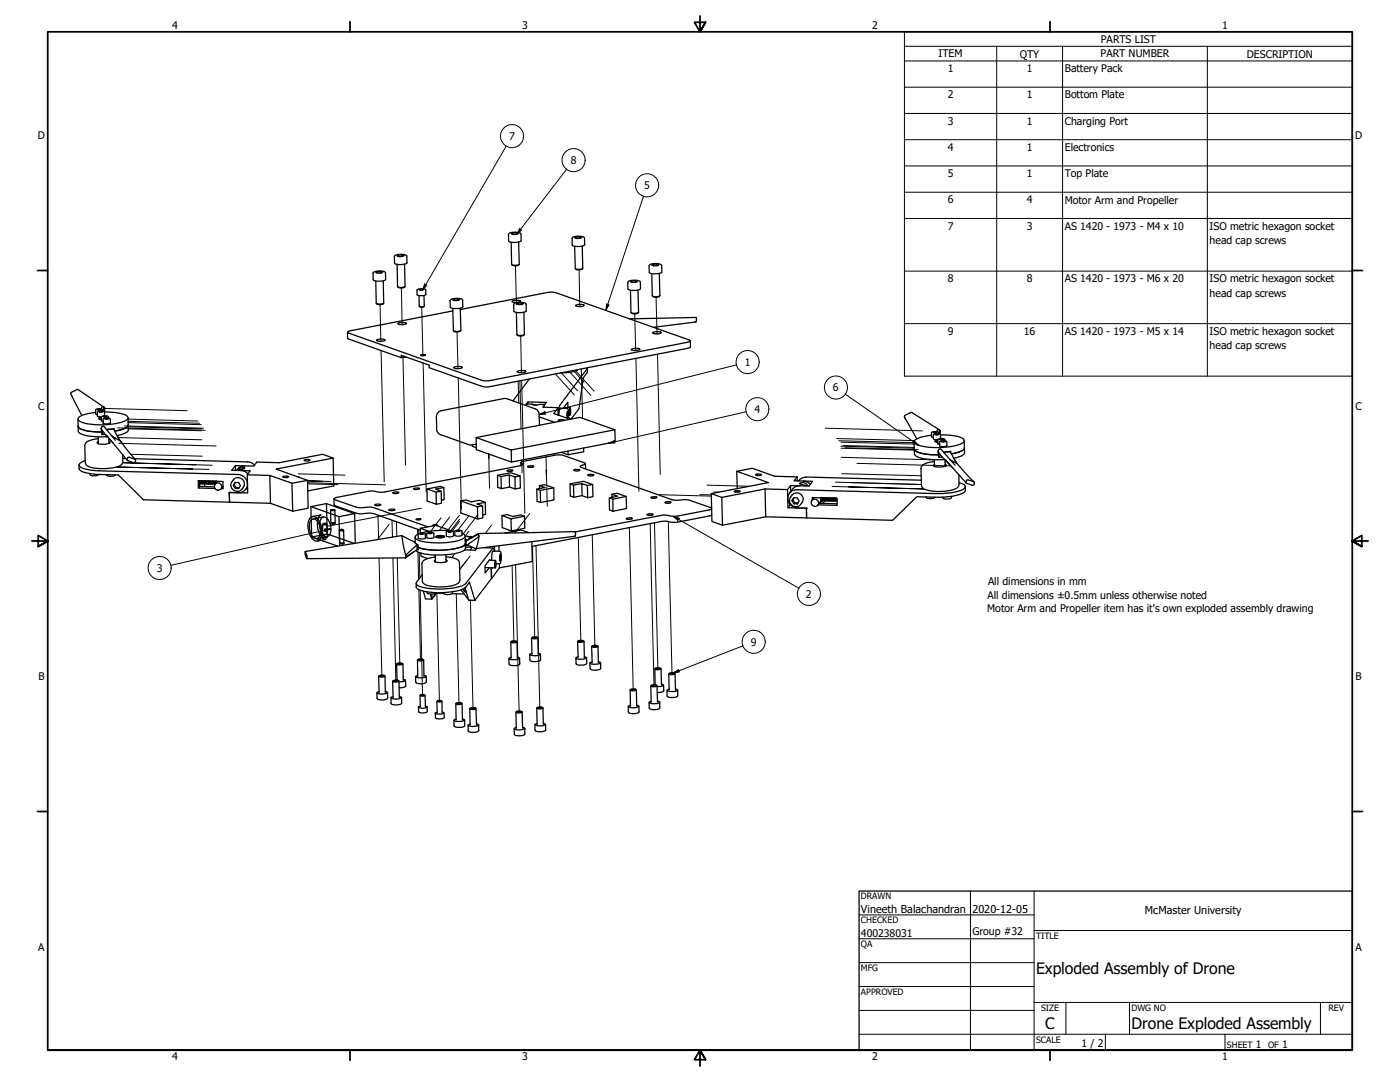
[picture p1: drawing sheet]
<svg xmlns="http://www.w3.org/2000/svg" width="559mm" height="432mm" viewBox="0 0 559 432" stroke-linecap="round" stroke-linejoin="round" font-family="sans-serif">
<!-- layer: Tweak Trail (ANSI) -->
<g fill="none" stroke="#000" stroke-width=".4">
<path d="M160.2 114.9l.3 14.7M205.7 106.1l.4 14.6M231.1 107.7l.4 14.7M261.9 118.6l.4 14.7M151.7 121.6l.3 14.6M152.1 139.9l1.3 52.4M168.3 122.6l.5 19.4M182.4 132.5l.4 14.6M207.8 134.1l.4 14.6M253.4 125.3l.3 14.6M160.8 142.6l1.1 43.1M168.8 144.9l1.3 51.4"/>
<path d="M182.9 150.8l1.2 52.5M206.8 152.1l.3 8.7M207.5 152l.5 19.1M208.2 151.8l1.3 53.1M221.7 149.2l7.5 8.4M224.1 148.8l6.4 7.2M227.5 148.6l8.3 9.2M228.9 147.8l4.1 4.7M229.8 148l7.3 8.1M232 147.3l.5 19.6M253.8 143l1.2 53M262.4 141.4l1.1 48"/>
<path d="M41.8 163l32.9 .9M46.9 170.8l35 .9M47.2 174.6l33.3 .9M47.4 176.9l38.8 1.1M49.6 170l31.6 .9M51 171.1l29.5 .8M51 168.7l29.4 .8M51 170.3l29.5 .8M51.1 168.1l28.5 .8M51.1 167.3l27.8 .7M226.3 165.7l1.4 1.6M226.8 166.9l.2 .2"/>
<path d="M329.4 170.9l38.8 1.1M334 175l31 .8M334.8 175.9l30.1 .8M335.7 176.5l29.2 .7M335.7 178.1l29.2 .8M335.7 178.9l29.2 .7M336.5 177.8l28.6 .8M337.3 178.7l29.2 .8M52.1 181.3l28.6 .8M76.9 187.2l-30.3-.8 36.8 .9M78.2 185.5l-29.2-.8 35.7 1M80.1 192h.3"/>
<path d="M80.8 192h.4M81.5 192h.5M82.4 192h.3M83.1 192h.4M83.9 192l.4 .1M84.6 192.1h.5M85.5 192.1h.4M86.2 192.1l.3 .1M118.8 190.2l.6 .1M119.1 189.1l18.6 .5M122.8 193.1l12.1 .3M122.8 192.7l31.1 .8"/>
<path d="M128.7 192.1l-6-.2 9.4 .3M158 196.9v.1M166.2 195.3v.1M195.1 181.2l.3 13.7M203.5 188.1v.1M208.3 183.6l.1 5.1M211.8 186.4v.1M217.9 181.7l.5 20.4M220.9 181.2l.1 .1M230.3 187.9v.1M235.8 189.9h.1M261 198.8v.1"/>
<path d="M263.2 197.4l20.7 .6M279.3 197.4l4.6 .1M282.2 193.6l16.9 .5M284.9 196.3l2.1 .1M329.1 198.8h.1M329.6 198.8h.4M330.4 198.8h.4M331.2 198.8h.3M331.9 198.8h.5M332.1 194.1l36.7 1-30.1-.8M332.7 198.8h.4M333.4 192.4l34.4 1"/>
<path d="M333.5 198.9h.4M335.8 182.5l37.1 1M336 189l31.7 .9M342 184.9l37.5 1M150.8 201.7v.1M150.9 205.6l.2 9.7M155.3 209.3l-4.6 6M156.4 203.7v.1M156.5 207.6l.2 6.8M158.2 208.2l.2 5.9M166.6 211.2l.1 2.1M167.1 211.4v1.5"/>
<path d="M168.1 202.8l-37.2 7.2M176 206.6l-4 5.4M179.5 206.4l-4.1 5.3M183.3 205.7l-4.6 6M183.4 207.3l-3.5 4.5M183.4 208.1l-2.9 3.8M187.1 212l-1.3 1.8M187.3 205.7l-4.5 5.9M190.6 205.5l-5.7 7.5M196.2 209.6l-2.5 3.3M201.9 212.4l-.3 .3M211.4 205l-5.9 7.7"/>
<path d="M212.5 218.1l.9 36.3M213.9 217.7l1.6 64.7M230.8 214.5l1 41.3M236.3 213.4l1.1 44.3M251.1 207.2v.1M251.2 210.6l1.5 64.5M259.5 205.6v.1M259.5 208.9l1.5 64.7M261.2 208.6l1.4 58.1M266.6 200.8v.1M266.8 208.2l1.4 60.5M151.3 222.8l1.1 46.9"/>
<path d="M156.8 222.7l1.2 49M158.6 222.7l1 42.1M166.8 220.3l.3 10.9M167.2 235.3l.6 27.9M167.3 220.5l.3 10.1M167.7 235.5l1 41.9M174.4 236.7l1 43M181 221.7l-.6 .8M181.5 220.9l-1.2 1.6M182.1 237l1.1 43.6M187.6 221.9l-4.1 5.4M187.8 239.5l1 43.1"/>
<path d="M204.4 225.7l.7 30.3M205.8 225.4l1.4 58.6"/>
</g>
<!-- layer: Visible (ANSI) -->
<g fill="none" stroke="#000" stroke-width=".51">
<path d="M203.3 93.1l2.1-.5a2.4 2.4 0 0 1 2.6 .9v2.6a5.3 5.3 0 0 1-5 .1l-.1-2.6zM204 93.3l2.1-.4 .8 .3-.7 .3-1.3 .1zM204.7 93v.5M206.1 92.9v.6M207 96.6l.3 8.9a3.4 3.4 0 0 1-3.1 0l-.2-8.9M228.6 94.7l2.7-.5a1.91 1.91 0 0 1 2 .9l.1 2.6a5.2 5.2 0 0 1-5 .1l-.1-2.8zM229.4 94.9l2.1-.4 .7 .3-.6 .3-1.4 .1zM230 94.6v.5M231.5 94.5v.6M232.4 98.2l.2 8.9a2.79 2.79 0 0 1-3 0l-.2-8.8M149.2 108.6l2.6-.5a1.78 1.78 0 0 1 2.1 .8v2.7a5.4 5.4 0 0 1-4.9 0l-.1-2.7zM150.4 108.5l1.4-.2 1 .3-.5 .4h-1.4l-.9-.2z"/>
<path d="M150.4 108.5v.4M151.8 108.3v.7M153 112.1l.2 8.8a2.96 2.96 0 0 1-3 .1l-.2-8.9M157.5 102.1l1.1-.5 1.7-.1a1.91 1.91 0 0 1 2.1 .8v2.6a5.2 5.2 0 0 1-4.9 .1zM158.4 102.1l.7-.3 2.3 .2-.7 .4h-1.4zM159.1 101.8v.6M160.5 101.7v.7M161.5 105.4l.2 8.9a3.2 3.2 0 0 1-3 .1l-.2-8.9M161.6 114.4a2.33 2.33 0 0 1-2.9 .1M166.6 115.5l1.5-.3 1.6 .2 .3 2.1a3.9 3.9 0 0 1-3.5 .1zM167.3 117.9v4.3l.7 .2 1.4-.2-.2-4.3M167.3 115.6h1.7l-1.2 .2z"/>
<path d="M167.7 115.4v.4M168.6 115.4v.4M179.8 119.7l.7-.4 2.1-.2a1.82 1.82 0 0 1 2.1 .7v2.6a5.3 5.3 0 0 1-5 .2zM180.7 119.7l.7-.4h1.4l.8 .3-2.1 .4zM181.4 119.3v.6M182.8 119.3v.6M207.2 105.5a2.28 2.28 0 0 1-2.9 .2M232.5 107.2a2.33 2.33 0 0 1-2.8 .1M250.9 112.3l2.1-.5a2.4 2.4 0 0 1 2.6 .8l.1 2.7a5.3 5.3 0 0 1-5.1 .1v-2.7zM251.7 112.5l.6-.4 1.4-.1 .8 .3-.6 .3zM251.7 115.8l.1 8.9M252.3 112.1v.5"/>
<path d="M253.7 112v.7M254.6 115.8l.3 8.9a3.4 3.4 0 0 1-3.1 0M259.2 105.8a4.3 4.3 0 0 1 4.9 .2l.1 2.6a5.3 5.3 0 0 1-5.1 .1zM260.2 105.8l2-.4 .8 .3-.6 .3-1.4 .1zM260.8 105.5v.5M262.2 105.4l.1 .6M263.1 109.1l.3 8.9a3.4 3.4 0 0 1-3.1 0l-.1-8.8M263.3 118.1a2.41 2.41 0 0 1-2.9 .1M138.7 132.6v2.4l.5 .3 20.9 7.4M150.3 135.7a3.8 3.8 0 0 1 3.4 .1 3.6 3.6 0 0 1-3.4 0zM153.1 121a2.33 2.33 0 0 1-2.9 .1M158.8 129.1a4 4 0 0 1 3.4 0 3.1 3.1 0 0 1-3.4 0z"/>
<path d="M169.3 122.2a1.48 1.48 0 0 1-1.9 .1M183.7 123l.3 8.8a3 3 0 0 1-3 .2l-.3-8.9M183.8 123.5l34.7-6.8h3.1l53.5 19 .4 .4-1.1 .5-80.5 15.4-1.6-.2-53.6-19.2 1.1-.6 41-7.9M183.9 132a2.41 2.41 0 0 1-2.9 0M204.4 120.2a3.8 3.8 0 0 1 3.4 .1 3.9 3.9 0 0 1-3.5 .1zM205.1 121.3l.8-.5 2.1-.2a1.91 1.91 0 0 1 2 .9l.1 2.6a5.2 5.2 0 0 1-5 .1zM206.1 121.3l2.1-.4 .8 .3-.7 .3zM206.1 124.7l.2 8.8a3.3 3.3 0 0 0 3 0M206.7 121v.5M208.2 120.9v.6M209.1 124.6l.2 8.9M209.2 133.5a2.12 2.12 0 0 1-2.8 .1"/>
<path d="M229.7 121.9a3.8 3.8 0 0 1 3.5 0 3.2 3.2 0 0 1-3.5 0zM251.3 127.3l26.5-.6a1.45 1.45 0 0 1-.3 1.8l-16.6 2.1M252 139.4a3.8 3.8 0 0 1 3.5 0 4 4 0 0 1-3.5 .2zM254.8 124.7a2.41 2.41 0 0 1-2.9 .1M260.5 132.8a3.8 3.8 0 0 1 3.5 0 3.2 3.2 0 0 1-3.5 0zM275.5 136v2.6l-1 .4-79.9 15.4-2.3-.2-21-7.5v-1l-11.2-3.9v.9l1.8-.3M167.9 141.6l1.5-.1 .4 .3a1.44 1.44 0 0 1-1.9-.2zM181.1 146.6a3.8 3.8 0 0 1 3.4 .1 3.2 3.2 0 0 1-3.4-.1zM206.4 148.2a3.8 3.8 0 0 1 3.5 .1 3.9 3.9 0 0 1-3.5 .1zM211.3 151.3l-6.6 8.7M231 147.4a15.5 15.5 0 0 1-7.2 1.4M234.4 146.8l-10.9 14.9-.7 4v-3l-6.1-.2 .7-1"/>
<path d="M234.4 146.9v1.7l-1.6 2.2-1.7 12.2-3.1 4.3M31.1 167.2l.1 2.9M31.2 170.1v1.9a5.6 5.6 0 0 0 5.2 2.1l6.5 .1M31.2 170.1a3.6 3.6 0 0 0 3.2 1.8l6.2 .5M38.8 163.4l1.4-.1 .1 .2zM39.2 175.1a6.3 6.3 0 0 0-5.3 2.3l.1 7.1a3.7 3.7 0 0 0 3.8 2.3 18.5 18.5 0 0 0 10.6-1.3l.6-.8v-3.3M39.2 174.3v2.8M39.4 163.3v.3M39.5 164.3l.6-.2 .9 .2zM40.1 164.1v.4M40.2 163.3v.2M40.4 171.1l.4-.9 .5-.1 4.7 5.6"/>
<path d="M40.4 171.1l1.1 1.7 3.7 4.1M40.4 171.1l.6 2.3M40.4 171l.2 1.4M40.4 166.6l-1 .5 1 .3-1-.5 1-.3M40.6 172.4l.1 1h.3M40.7 173l.3 .4M40.9 164.1v.3M41 164v-.4a2.38 2.38 0 0 0-2.8 0v1.6l.7 .3M41.1 166.2l1.5 .1zM41.2 167.1a2.43 2.43 0 0 1 2.8 .2l.1 1.5a3.1 3.1 0 0 1-3 0zM41.3 162.4l-10.1-6.9-.5-.1-2.4 1.3v.5l4.3 8.6M41.4 164.1v-1.7l.4 .4-.1 1.6"/>
<path d="M41.4 162.4l-.6-.1-.5 .8M41.7 164.4a18.1 18.1 0 0 1 9.1 1.7l.3 .4a1.66 1.66 0 0 1-1.8 1.7 28.8 28.8 0 0 1-17.3 0 1.08 1.08 0 0 1-.8-1.4 10.9 10.9 0 0 1 7-2.2M41.7 164.4a2.38 2.38 0 0 0-2.8 .1v1.6l1.5 .3M41.7 164.4v1.5M41.7 166.1v.3M41.8 167.1h1.5l-.6 .2zM42 173.4h-1M42.3 174.3h.6M42.4 166.9v.4M42.5 166.1v.3M42.5 173.7l8.3 10M43.2 166.9v.3"/>
<path d="M43.3 166.8v-.4a2.38 2.38 0 0 0-2.9 0v1.6l.7 .3M43.4 176.2l.5 .3a5.2 5.2 0 0 1-5.1 .3l.4-.5M43.4 174.9l.1 2.1M43.4 175h.1M44.4 173.7l3.5 2.2M45.3 171.2l-2.8 .2 3-.3v.5M45.3 171.2l2.5 4.6M45.3 171.1v.1M46.8 173.9l1.1 2M47.9 175.9l6.1 7.5M48.1 176.1l.7 .9M51.1 166.8l.1 2.8"/>
<path d="M51.2 169.6v2a5.4 5.4 0 0 1-4.5 2.2M51.2 169.6l-.4 .7-1.1 .7-3.9 1M174.2 166.4l.1 4.8M174.2 171.2l.3 1 1 1.1 11.6 4.2M187.2 177.5l1.3 .1M188.5 177.5v.6l1.6 .6M190.1 177.2l-1.6 .3M204 179.6l41.4-8.1 .2 4.8-41.4 8.1zM204 179.6l-13.9-5v4.9l14.1 4.9M210 161.4l-.3 .3M210.7 161.2v-.8l-.7 1M210.7 160.4l7.4 .2-.7 .9"/>
<path d="M212.3 161.3l-2.3 .1M213.5 163.1l1.2 .9 .5 1.4M213.6 163.1l-12.2-4.1-25.2 4.9-1.5 .9-.5 1.6M215.2 165.4l.1 4.3M215.2 166.4l6.2 2.1M217.4 161.5l-.4 1.1M217.4 161.4h-2.1a3.4 3.4 0 0 1-3-.1l1.9 .4M222.8 162.7l-1.8 2.3 6.6 2.3M223.1 165.7l.4-2.8h2.8a3.8 3.8 0 0 1 .6 3.6l-.1 .6M225 162.6l2.6 .1M225.2 167.8v-.2a2.48 2.48 0 0 0-2.4 .2l.8 .3M226.3 165l.5 .1"/>
<path d="M226.3 166.4h.4M226.6 164l.1 2.4-.3 .4-.1-1zM226.7 162.7l-.1-2.2-1.7 2.4M226.9 165.7h.6M227.5 162.8l.2 .3a2.04 2.04 0 0 1-.4 2.4zM232.9 178.8l.1 1.5-6.2 1.2-.1-1.5M245.4 171.5l-13.9-4.9-41.4 8M361.2 166.9l-.2-.7 .3-.5 2.7-1 10.8 6.7M361.2 166.9h.1M361.3 166.9l4.7 8.2M364.9 176.3v2.9M364.9 179.2l.2 2.3a9.5 9.5 0 0 0 6.5 1.9l5.3-.1"/>
<path d="M364.9 179.2l.2 .4a14.5 14.5 0 0 0 9.5 1.9M372.4 172.5l.6-.2 1 .3zM373 172.3v.4M373.2 173.4h1.5l-.6 .2zM373.2 176.1h.1M373.8 172.4v.3M373.8 173.2v.3M374.3 175.7l-1.1 .4 1.1 .4M374.5 173.2l.1 .3M374.6 173.1v-.4a2.38 2.38 0 0 0-2.8 0v1.6l.8 .3M374.9 173.2v-1.7l.4 .6-.1 1.2M374.9 171.5l-.6-.1-.5 .9"/>
<path d="M375 175.3l.5-.2 1 .3zM375.1 176.2l.1-.1a2.35 2.35 0 0 1 2.7 .2l.1 1.6a3 3 0 0 1-2.9 0zM375.4 173.5a17.3 17.3 0 0 1 9.2 1.7l.2 .4a1.16 1.16 0 0 1-.9 1.4 28.6 28.6 0 0 1-18.1 .4 1.06 1.06 0 0 1-.9-1 1.06 1.06 0 0 1 .8-1.1l2.5-1 3.6-.6M375.4 173.5a2.38 2.38 0 0 0-2.8 .1v1.5l1.7 .4M375.4 173.5v1.5M375.5 175.1v.4M375.7 176.1l1.6 .1-.6 .2zM376.3 175.2v.3M376.3 176v.4M377.1 176v.3M377.2 175.9l-.1-.4a2.38 2.38 0 0 0-2.8 0v1.6l.8 .3M384.9 175.8v3"/>
<path d="M384.9 178.8l.1 1.9-.4 .7-1.1 .7-2.8 .8M384.9 178.8l-.3 .6-1.1 .7-3.8 1M31.6 185.5l.1 1.9a10.4 10.4 0 0 0 6.7 1.9l8.8 .2 10.1 10 34.3 .9-.1-3.9M34 183.8l-1.5 .7a1.07 1.07 0 0 0-.9 .9 1.07 1.07 0 0 0 .7 1.2l3.5 1 3.8 .3 55.5 1.5a3.7 3.7 0 0 1 3.7 3.5 3.7 3.7 0 0 1-3.6 3.8l-3.7-.2M35.9 189a1.42 1.42 0 0 0 2.1 .9l1.2-.3 .2-.3M42.5 189.4a2.7 2.7 0 0 0 3.3 .4l.2-.3M49 182.9l1.2 .1M50.9 182.8l.4-.4 2.5 .9a.82 .82 0 0 1 .2 .8 .82 .82 0 0 1-.7 .6l-2.5-1zM53.8 183.1l45 1.2a3.6 3.6 0 0 1 2.8 1.3M79.2 194.8l6.7 .1M79.6 191.9l.1 2.2 5.9 .2M79.6 192.2l.3 .9 .4 .1 .3-.4"/>
<path d="M79.7 194.1l-.5 .7-.1-3 9.9 .4v2.8h-.7M79.8 192.8l-.1 .2M79.9 191.9l.3 1 .3-.7M80 191.9l-.1 .2M80.4 191.9l.3 1.1 .3 .2 .3-.4M80.8 192.2l-.1-.3 .3 1 .2-.7M81.2 191.9l.4 1.3 .5-.4M81.5 191.9l.2 1 .3-.7M81.5 191.9v.3M81.6 191.9v.8M81.7 193.2v1M82 192l.2 1.1 .4 .1 .3-.4"/>
<path d="M82.3 192.2l.2 .8M82.7 192l.3 1.1 .3 .2 .4-.4M82.7 192.2l-.2 .7M83.1 192l.2 1 .3-.8M83.1 192v.2M83.5 192l.4 1.3 .6-.4M83.8 192l.3 1 .2-.8M83.9 192v.2M84.3 192l.3 1.2 .4 .1 .2-.4M84.6 192l.3 1M84.7 192l-.1 .2M85.1 192l.2 1.2 .4 .2 .3-.4-.1-1"/>
<path d="M85.1 192.3l-.3 .7M85.4 192l.3 1 .2-.7M85.5 192l-.1 .3M86.2 192.3v-.3l.1 .7M86.5 192v.4M86.7 192.1l-.8 1.2M88.8 194.4h.2M89 194.1l-.7 1M93.1 191.5a2.59 2.59 0 0 1 4 .1 2.59 2.59 0 0 1-.8 3.9 2.55 2.55 0 0 1-3.6-.4 2.55 2.55 0 0 1 .4-3.6zM93.4 193.4l.8 1.2M93.4 193.4l-.2 .3M93.8 192.5l1.4 .1 .7 1.2-.7 1.2-1.3-.1-.7-1.2z"/>
<path d="M93.9 192.5l-.5 .9M94 185.8l-1.5 1.9 3.7 .1M94.2 194.6h1.3M94.2 194.6l-.3 .3M94.8 187.4a2.1 2.1 0 0 1 2.9-.5l-3 .7zM96.2 187.8l3.7 .1-1.2 1.6M96.2 187.8a4 4 0 0 1 2.8 1.3M97.7 185.9l3.6 .1 1.2-1.6 9 .3 17.3-3.4 4.2 1.5-22.8 4.4 12.5 4.5-6.2 1.1-8.8-3.1 .2 11.2-16.3-.5-.1-3.9M97.7 185.9l-2 .5-1.3 1.4M97.7 185.9l-3.7-.1v2M98.2 195.1h.7M98.8 194.3l-.7 1"/>
<path d="M107.7 189.7l-9-.2 .2 7.2-7.4-.2M112.8 190.2a2.55 2.55 0 0 1 2.5 .1 2.19 2.19 0 0 1-2.5-.1zM116.5 192.8l.3 11.2-8.9-3.1M121.3 183.6a2.15 2.15 0 0 1 2.5 .1l-1.9 .3zM122.7 191.7l.3 11.1-6.2 1.2M133 182.8l.2 11.1-10.3 2M133.3 199.1v2.4l.5 .4 9.4 3.1 3.7-.2 2.3 .2 18.6 6.6M156.7 196.6a2.71 2.71 0 0 1 2.5 .1 2.29 2.29 0 0 1-2.5-.1zM165 195a2.55 2.55 0 0 1 2.4 .1 2.15 2.15 0 0 1-2.4-.1zM170.4 195.1l5.4-1 1.4 .5 .1 4.8-1.1 .2M176.1 196l-2 .4 .1 4.8-3.7-1.2-.1-4.9 3.7 1.3M177.2 194.6l-3.3 .6 2.2 .8 .1 4.9-2 .3"/>
<path d="M183.8 199.9l2.1-.4 2.3 .8 3.3-.7 2.2 .9 .1 4.8-1.1 .2M198.6 189.7l5.4-1 3.6 1.2M202.3 187.8a2.55 2.55 0 0 1 2.4 0 2.15 2.15 0 0 1-2.4 0zM203.3 189.5l-3.3 .7 .1 4.8-1.4-.5-.1-4.8 1.4 .5M203.4 194.4l2.2 .7M205.5 190.3l2.1-.4 .1 4.9-2.1 .3zM205.5 190.3l-2.2-.8 .1 4.9-3.3 .6M207.9 184.6v1.2M210.6 186.2a2.29 2.29 0 0 1 2.4 0 2.71 2.71 0 0 1-2.4 0zM214.2 195.2l1.4 .5M215.3 193.8l2.1-.4 3.6 1.3 .1 4.8-5.3 1M221 194.7l-5.4 1 .2 4.8-1.4-.4-.2-4.9 3.4-.6-2.3-.8v1.2"/>
<path d="M224.1 180.5l2.7 1M227.5 193.1l5.4-1 3.6 1.3M229 187.6a2.71 2.71 0 0 1 2.5 0 2.29 2.29 0 0 1-2.5 0zM232.2 193l-3.3 .6 .1 4.8-1.4-.5-.1-4.8 1.4 .5M232.3 197.8l2.3 .8M233.7 185.1v2.1M234.4 193.7l2.1-.3 .2 4.8-2.1 .4zM234.4 193.7l-2.2-.7 .1 4.8-3.3 .6M234.6 189.5a2.45 2.45 0 0 1 2.4 .2 2.45 2.45 0 0 1-2.4-.2zM244.2 197.2l2.1-.4 3.6 1.3 .2 4.8-5.4 1.1M244.3 198.4l-.1-1.2 2.3 .9-3.3 .6 .1 4.8 1.4 .5-.1-4.8-1.4-.5M249.9 198.1l-5.3 1.1"/>
<path d="M259.8 198.5a2.55 2.55 0 0 1 2.4 .1 2.15 2.15 0 0 1-2.4-.1zM283.9 197l.3 11.1 4.2 1.5M288.1 198.5l.3 11.1 17.2-3.4M293.1 196.1a2.55 2.55 0 0 1 2.4 .1l-1.9 .2zM294.1 188.1l.2 6.9M301.6 189.5a2.15 2.15 0 0 1 2.4 0l-1.4 .3zM305.4 195.1l.2 11.1 16.3 .5M305.4 195.1l8.9 .3M314.3 195.4l.2 7.2M315.5 193.8l.1 2.4M316.1 197.6a2.59 2.59 0 0 1 3.9 .1 2.59 2.59 0 0 1-.7 3.9 2.55 2.55 0 0 1-3.6-.4 2.55 2.55 0 0 1 .4-3.6zM316.4 199.5l.7 1.2"/>
<path d="M316.4 199.5l-.3 .3M316.8 198.6l1.4 .1 .8 1.2-.7 1.2-1.4-.1-.8-1.2zM316.9 198.6l-.5 .9M318.1 190.3l-1.2 1.6 3.7 .1M318.1 190.3l-8.9-.2-8.9-3.2-6.2 1.2 12.6 4.5-22.8 4.4 4.2 1.5 17.3-3.4M318.1 190.3l.1 1.6M319.2 192.9a1.79 1.79 0 0 1 2.9 .9l-2.4-.5zM319.2 193.9l-3.7-.1-1.2 1.6M319.2 193.9l-1.3 .2a5.1 5.1 0 0 0-2.8 2.7M320.6 192a4 4 0 0 1 2.8 1.3M320.6 192l3.7 .1-1.4 1.9-3.7-.1M324.2 199.5v-.9l9.9 .2v2.9l-7.6-.2"/>
<path d="M324.7 198.6v.3M324.9 198.6l-.9 1.2M327.4 198.6l.3 .9M327.7 199.5l-1.2 2M327.7 199.5v1.4M327.7 198.6v.9M327.9 198.6l.1 1.2 .2 .2M328 198.6l-.1 .5M328.2 198.6l-.1 .7M328.4 199.1v-.5l.5 1.4 .5-.4M328.5 198.9l-.3 .7-.2-.6M328.6 199.6l-.2 .3-.4-.1"/>
<path d="M328.7 198.7l.3 .9 .2-.7M328.8 198.7v.2M329 198.7l.6 1.3 .5-.4M329.4 199.6l-1 1.3M329.5 198.7l.3 .9 .2-.7M329.6 198.7v.2M330 198.7l.3 1.1 .3 .2 .4-.4M330 198.8l-.4 .5M330.3 198.7l.3 1M330.4 198.7l-.1 .2M330.8 198.9l-.3 .8M330.8 198.7l.2 1.2 .5 .1 .2-.4"/>
<path d="M331.1 198.8l.2 .9 .3-.8M331.2 198.8l-.1 .1M331.5 198.8l.5 1.2 .5-.4M331.9 199v-.2l.2 1M332.4 199l-.3 .7M332.4 198.8l.3 1.3 .5-.4M332.7 198.8l.2 1 .2-.8M332.7 198.8v.2M333.1 198.8l.3 1.2 .4 .1 .3-.4M333.4 199l.3 .8 .2-.8M333.9 198.8l.2 1M367.7 191.6l-45.9-1.2-1.9 .5-1.1 1"/>
<path d="M369.7 198.3a2.3 2.3 0 0 0 2.9 .6l.6-.5M372.9 184.2a6.1 6.1 0 0 0-5.2 2.2l.1 7.3a3.7 3.7 0 0 0 3.7 2.2 17.5 17.5 0 0 0 10.7-1.3l.6-1.3-.1-3.9M372.9 183.5l.1 2.7M374.4 180.1l.3 1.3M374.5 180.2l.3-.9h.8l5.6 6.3M374.5 180.2l2.2 2.9 3.8 3.8M374.5 180.2l.5 2.4M374.6 180.9v.6M374.6 181.5v1h.3M374.6 182.2l.4 .4M376.1 182.4l-1.1 .2M376.2 183.4h.8"/>
<path d="M377.2 185.3l.5 .3a5.1 5.1 0 0 1-5.1 .3v-.4l.4-.1M377.2 183.6l.1 2.5M377.2 184.1h.5M377.3 183.3l8.3 9.4M379.2 183.4l2.8 1.5 6.8 7.5M379.2 180.2l.1 .1M379.3 180.3l-2.7 .2 2.9-.4v.5M379.3 180.3l2.5 4.5M379.8 198.1a1.42 1.42 0 0 1-2 1 1.04 1.04 0 0 1-1.5-.7M380.8 183l1.2 2M382.8 192.6l1.5 .5a1.08 1.08 0 0 1 1 .9 1.08 1.08 0 0 1-.7 1.2 23.6 23.6 0 0 1-11.2 1.8l-55.4-1.5a3.6 3.6 0 0 0-3.5 3.7 3.6 3.6 0 0 0 3.7 3.5l3.7 .1M385.3 194.2v1.4a3.4 3.4 0 0 1-3.1 1.9l-6 .9-10.3-.2-9.6 9.4-34.4-.9"/>
<path d="M385.9 191.6l2.7 .7 .3 .4-.2 .7-.6 .3-2.3-.9-.3-.3zM123.6 206.9a2.04 2.04 0 0 1 3.6 .7 7.1 7.1 0 0 1 .2 8 2.42 2.42 0 0 1-3.6-1.9 7.3 7.3 0 0 1-.2-6.8zM124.1 202.2l.3 12.1 10.3 3.6M124.1 202.2l11.2 4 .3 11.6M124.1 202.2l6.2-1.2 11.2 4-6.2 1.2M124.2 207.6a1.62 1.62 0 0 1 2.7 .7 6 6 0 0 1 .2 6.4 1.94 1.94 0 0 1-2.8-1.2 5.7 5.7 0 0 1-.1-5.9zM124.4 214.3l6.2-1.2 10.8 3.8M124.8 206.1l3.3-.6a4.8 4.8 0 0 0-1.3 5.3l.8 2.4a2.99 2.99 0 0 0 2.4 2.1l-3.3 .7M128.3 206.8a1.62 1.62 0 0 1 2.7 .7 5.7 5.7 0 0 1 .2 6.4 1.84 1.84 0 0 1-2.7-1.2 6.1 6.1 0 0 1-.2-5.9zM128.8 209.2a1.19 1.19 0 0 1 1.6 .2l-1.1 .1zM128.8 209.3v5.2M128.8 214.5l.8-.3 1 .3z"/>
<path d="M128.8 209.2l.8-.5 .8 .5M129.1 206.3l-4.1 .8M130.3 201l.3 12.1M130.5 209.2l.1 5.2M130.6 214.1l-4.1 .8M132 203.6l.1 5.3M132.1 208.8a1.19 1.19 0 0 1 1.6 .1l-1 .1zM132.1 203.5l1.6 .1-1.5 .2zM133.7 203.6l.1 5.2M133.7 208.9l-.7 .4-.9-.4M135.4 211.6a1.18 1.18 0 0 1 1.7 .1zM135.4 211.6l.2 5.3"/>
<path d="M135.6 216.9a1.25 1.25 0 0 1 1.6 .1zM137.1 211.5l-.8-.4-.7 .5M137.2 211.6l.1 5.3M141.5 205l.3 11.8M149.5 201.5a2.29 2.29 0 0 1 2.5 0 2.71 2.71 0 0 1-2.5 0zM155.1 203.5a2.29 2.29 0 0 1 2.5 0 2.71 2.71 0 0 1-2.5 0zM160.3 213.7l1.7 8.6M160.3 213.7l5.2 2.6M160.3 213.7l-38.4 6.4M165.5 216.3l.9 1.1h.3M165.7 214.4l.1 2.2 1 .8v1M165.7 216.3h-.2"/>
<path d="M166.1 207.1l1.5-.1 .4 .3a1.31 1.31 0 0 1-1.9-.2zM166.5 219.3l-4.6 3.3-39.5 .3M166.5 219.3l-.1-1.9-4.5 4.2M166.5 219.3h.4M166.8 218.4v.9M166.9 213h.2a2.35 2.35 0 0 1 2.6 .2l.1 1.5a3 3 0 0 1-2.9 .1zM167.5 213.1l1.6-.1zM167.8 212.9v.3M167.8 210.8v1.9M168.6 212.9v.3M170.4 212.8l.1-.1a2.43 2.43 0 0 1 2.7 .2v1.5a3 3 0 0 1-2.8 .1zM170.9 212.9l1.6-.2z"/>
<path d="M171.2 212.7v.2M172 212.6v.3M173 209.8l-.2-.1a1.54 1.54 0 0 1 2-.1l-.4 .2M174 214.2a3.1 3.1 0 0 1 3.4 0l-.2 .2a4.1 4.1 0 0 1-3.2-.2zM174 214.2h.1M174.1 214.1a3.7 3.7 0 0 1 3.3 0 3.3 3.3 0 0 1-3.3 0zM175.3 214.1h.5v.2M175.8 214.1h.4l-1.1 .1h.2M177.4 214.1v.1M178.2 212.2a2.57 2.57 0 0 1 2.8 .1v1.6a3.1 3.1 0 0 1-2.9 0zM178.8 212.2l1.5-.1zM179 212v.3"/>
<path d="M179.8 212v.3M180.2 211.8l-6.2-2.1-6.2 1.1 3.3 1.2M181.5 212a35.6 35.6 0 0 0-13.5 .7M181.7 211.8a2.5 2.5 0 0 1 2.7 .2v1.6a2.95 2.95 0 0 1-2.9 0zM182.2 212l1.5-.2zM182.4 211.8v.2M183.2 211.7v.4M184.4 212.8l1 .6a.8 .8 0 0 1-.2 1.4 27.8 27.8 0 0 1-16.9 1.2l-1.5-.5a1.02 1.02 0 0 1-1.1-.8 1.02 1.02 0 0 1 .6-1.2l.6-.3M185.7 213.9v2M185.7 213.8l2.3 .8M185.7 216.9l-.1 .4a16.6 16.6 0 0 1-9.7 2.3 22.9 22.9 0 0 1-9.1-1.2M185.7 215.9v2"/>
<path d="M185.7 215.6l.3 .3h-.3M185.8 218.4h2.2l.2 .5-.6 .6M186 217.8l-.3 .1a1.74 1.74 0 0 1-1.4 2.3 31 31 0 0 1-17.4 .1l-.9-.6M186 215.9l5-2.7 .1 .9-5.1 3.7zM186.5 217.5l3.3 1.4M186.6 214.1l1.8 .3M190.3 218.9l-.5 .7-4.3-.1M190.9 212.9l.1 .3M190.9 212.9l-4.1 2.4h-1.1M190.9 212.9l38.7-.7a1.44 1.44 0 0 1-.4 1.9l-39.4 4.8M191.1 214.1v.1a10 10 0 0 1-1.3 4.7M192.6 201.9l-2 .3 .1 4.9-6.7-2.4-.2-4.8 6.8 2.3"/>
<path d="M193 218.6l3.8 .1M193.7 200.5l-3.3 .6 2.2 .8 .1 4.8-2 .4M197.3 220l-.5-1.3-10.9 14.2a20.8 20.8 0 0 1-12.4 2.1 12.5 12.5 0 0 1-7.2-1.7v-1l2.2-2.9M197.4 218.1v1.9M199.1 217.8l.1 2.2M200.3 205.7l3.7 1.4M209.4 206l-5.4 1.1 .1 4.8-3.6-1.3-.2-4.9 2.1-.3 2.3 .7 3.3-.6 1.4 .5 .1 4.8-5.4 1.1M211.1 212.5l-3.1-1-6.5 1.2M212.3 216.2l.2 7.9-13.2 2.5M249.9 206.9a2.15 2.15 0 0 1 2.4 .1 2.55 2.55 0 0 1-2.4-.1zM258.2 205.4a2.29 2.29 0 0 1 2.5 0 2.71 2.71 0 0 1-2.5 0zM265.4 200.5a2.71 2.71 0 0 1 2.4 0 2.29 2.29 0 0 1-2.4 0z"/>
<path d="M284 203l-1 .5-12.5 2.4-1.8 .2-4.5-.5-34.6 6.7M284 202.8l-9.2-3.3h-6.5l-36.4-13-.4-.4 2.2-.9-.1-.4-9.7-3.3h-1.9l-13.5 2.7-.6 .5 .8 .7-1.1 .5-54.4 10.5-4.5-.4-1.8 .1-12.5 2.4-1.1 .4 .4 .6 8.9 3 6.5 .1 21.7 7.6M284.1 205.4l-1.1 .5-12.4 2.4-1.9 .2-4.5-.5-51.9 10.1M315.4 201.4l-.9 1.2 7.4 .2M317.1 200.7h1.4M317.1 200.7l-.2 .3M321.9 202.8v3.9M327 200.9l7.1 .1M121.9 220.1l.6 1.6-.1 1.2-.6-1.7zM165.2 220.2l-3.3 2.4M166.1 232.8v1.5a6.6 6.6 0 0 0 5.7 2 26.5 26.5 0 0 0 13.7-1.7l1.9-2.3 2.1 7.3M168 220.7v1.3l2.7 .9"/>
<path d="M169 235.9l.9 3.1 2.4 .1M170.5 236.2a1.6 1.6 0 0 0 2.3 .8l1.2-.5M171.8 237.1l.5 2M172.3 237.1l.1 1.9 1.9-2.5-2 2.6M173.7 221.8v.5a6.6 6.6 0 0 0-5.2 2.2l.1 7.3a3.2 3.2 0 0 0 3.2 2.1 17.7 17.7 0 0 0 11.1-1.2l.7-1.2-.3-7.3a4.8 4.8 0 0 0-4.4-1.9l-.9-.1M173.7 221.5l.1 2.8M174.2 236.7l2.9 .1M178 223.4l.5 .4a5.5 5.5 0 0 1-5.1 .2l.3-.5M178 221.4l.1 2.8M180.5 236.9l4.8 .1M180.5 236.2a1.19 1.19 0 0 1-1.7 1.1h-.3a1.2 1.2 0 0 1-1.5-.8M184 235.4l3 3.9"/>
<path d="M185.4 234.9l.1 .6 .5 .4M185.6 234.6l1.5 4.9 2.4 .1M185.7 234.8l-.7 .7a.8 .8 0 0 0 1.1 .7M193.6 226.5l4.1 .1M195.3 223.6h2.4M195.5 223.6v-.3l-1.9 2.4 .1 3 1.6-2.1M196.1 227l.1 3.9M196.2 230.9l-6.7 8.7M196.3 223.6a5.8 5.8 0 0 1 .5-3.7l2.7 .1a5.1 5.1 0 0 1 .3 4.7l-.5 .3M196.4 226.6l-.3 .4zM197.7 223.7l.2 .4a2.04 2.04 0 0 1-.4 2.4zM198 225h1.3"/>
<path d="M199.3 226.6l-3.1 4.3M199.3 225v1.6M199.5 222.1h.5M199.5 223.5h.3M199.8 221.1l.2 1-.4 1.8-.2-1zM203.9 256.2l.1 6.5M204.2 255.9l-.3 .3a1.96 1.96 0 0 0 2.4-.1l-.2-.2M204.2 256l1.8-.2a1.25 1.25 0 0 1-1.8 .2zM206.4 256.2l.1 6.4M212.2 254.6l.1 6.5M212.4 254.4a1.69 1.69 0 0 1 2 0l-1.4 .2zM214.4 254.3l.2 .2a1.97 1.97 0 0 1-2.4 .1l.3-.3"/>
<path d="M214.7 254.6l.1 6.4M230.6 256l.2 6.5M230.8 255.7l-.2 .3a1.97 1.97 0 0 0 2.4-.1l-.2-.2M230.9 255.7h1.8a1.3 1.3 0 0 1-1.9 .1zM233.1 256l.1 6.5M236.2 258.1l.1 6.4M236.4 257.7l1.9-.1a1.3 1.3 0 0 1-1.9 .1zM238.4 257.7l.2 .2a1.97 1.97 0 0 1-2.4 0l.3-.2M238.7 258l.1 6.5M151.1 269.9l.2 6.5M151.4 269.6h2a1.78 1.78 0 0 1-2 0zM153.4 269.6l.2 .1a1.97 1.97 0 0 1-2.4 .1l.2-.2"/>
<path d="M153.7 269.9l.1 6.5M153.8 276l.9 .4a4.3 4.3 0 0 1-4.3 0l.9-.4M154.7 276.4v2.2a3.5 3.5 0 0 1-4.2 0l-.1-2.1M156.7 271.9l.2 6.5M157 271.7a1.69 1.69 0 0 1 1.9 0l-1.4 .2zM158.3 265l.2 6.4M158.4 271.1l-.6 .3M158.7 264.7h1.8a1.3 1.3 0 0 1-1.9 .1zM158.9 271.5l.3 .3a1.97 1.97 0 0 1-2.4 0l.2-.2M159.3 271.8l.1 6.5M159.4 277.9l.9 .4a4.1 4.1 0 0 1-4.3 .1l.9-.4M160.3 278.4l-.1 2.4-2 .5a2.16 2.16 0 0 1-2.1-.7l-.1-2.2"/>
<path d="M160.5 264.7l.3 .2a1.97 1.97 0 0 1-2.4 .1l.2-.2M160.8 265l.2 6.5M161 271.1l.9 .4-.8 .5-1.8 .1M161.9 271.5v2.2a2.28 2.28 0 0 1-2.6 .7M166.6 263.5l.2 6.4M166.9 263.1a1.24 1.24 0 0 1 1.8 .2l-1.1 .2zM166.9 263.1l-.3 .3M167.6 277.6l.2 4.5M167.9 277.3l-.2 .2a1.45 1.45 0 0 0 1.9-.1l-.2-.1M167.9 277.4l1.5-.2-.7 .4zM168.8 263.1l.2 .2a1.97 1.97 0 0 1-2.4 .1M169.1 263.4l.1 6.5"/>
<path d="M169.2 269.5l.9 .4a4.1 4.1 0 0 1-4.2 .1l.9-.4M169.7 277.6l.1 4.5M170.1 269.9l.1 2.2a3.6 3.6 0 0 1-4.3 .1v-2.2M174.4 280l.1 4.5M174.6 279.7h1.5l-1.1 .2zM176.1 279.7l.3 .3-.8 .2-1-.1-.2-.1 .2-.3M176.4 279.9l.1 4.6M206.5 262.3l.9 .3a4.1 4.1 0 0 1-4.3 .2l.9-.5M207.4 262.7l.1 2.2a3.4 3.4 0 0 1-3.8 .5l-.5-.4-.1-2.2M214.8 260.7l.9 .3a4.1 4.1 0 0 1-4.2 .2l.8-.5M215.7 261.1l-.1 2.4-2 .5a1.97 1.97 0 0 1-2.1-.7v-2.1M233.2 262.1l.9 .4a4.4 4.4 0 0 1-4.2 .1l.8-.5"/>
<path d="M234.1 262.5l.1 2.2a3.5 3.5 0 0 1-3.8 .5l-.5-.4v-2.2M238.8 264.1l.9 .4a4.3 4.3 0 0 1-4.2 0l.8-.3M239.7 264.5l.1 2.1a3.7 3.7 0 0 1-3.8 .7l-.5-.5v-2.2M251.5 275.4l.2 6.5M251.8 275.1l-.3 .2a1.97 1.97 0 0 0 2.4 0M251.9 275l1.8 .1-1.4 .3-.5-.2zM253.7 275l.2 .3M254 275.3l.1 6.5M259.8 273.8l.1 6.5M260 273.5l-.2 .2a2.1 2.1 0 0 0 2.5 0M260 273.5h2a1.68 1.68 0 0 1-2 0zM261.4 267l.1 6.3"/>
<path d="M261.5 273l-.6 .3M261.6 266.6l-.2 .3a1.88 1.88 0 0 0 2.4-.1l-.2-.2M261.6 266.7a1.61 1.61 0 0 1 1.9 .1l-1.3 .2zM262 273.4l.3 .3M262.3 273.7l.1 6.5M262.4 279.8l.9 .4a4.6 4.6 0 0 1-4.2 .2l.8-.5M263.8 266.9l.2 6.5M264 273l.7 .2 .1 .4-2.5 .4M264.9 273.4v2.2a2.13 2.13 0 0 1-2.6 .8M267 269l.1 6.5M267.2 268.7l1.9-.2a1.36 1.36 0 0 1-1.9 .2zM269.2 268.6l.2 .2a1.97 1.97 0 0 1-2.4 .1l.2-.2"/>
<path d="M269.4 268.9l.2 6.5M269.6 275l.8 .4a4.2 4.2 0 0 1-4.1 .1l.8-.4M270.5 275.4v2.2a3.5 3.5 0 0 1-3.7 .6l-.5-.5v-2.2M167.8 281.8l-.7 .3a2.9 2.9 0 0 0 3.4 0l-.7-.3M170.5 282.1l.1 1.8a2.83 2.83 0 0 1-3.5 .1l-.1-1.8M176.5 284.2l.7 .2a3.2 3.2 0 0 1-3.5 .2l.8-.4M177.2 284.5l.1 1.8a2.83 2.83 0 0 1-3.5 0l-.1-1.7M181.9 280.9l.2 6.4M182.2 280.5l-.2 .3a1.97 1.97 0 0 0 2.4-.1l-.3-.2M182.2 280.5l1.4-.1 .5 .2a1.61 1.61 0 0 1-1.9-.1zM184.4 280.8l.2 6.5M184.6 286.9l.8 .4a4.2 4.2 0 0 1-4.2 .1l.9-.4"/>
<path d="M185.5 287.3v2.2a3.4 3.4 0 0 1-3.8 .6l-.5-.5v-2.1M187.5 282.9l.1 6.5M187.8 282.6a1.54 1.54 0 0 1 1.9 .1l-1.4 .1zM189.7 282.5l.3 .2a1.97 1.97 0 0 1-2.4 .1l.2-.2M190 282.8l.2 6.5M190.2 288.9l.9 .4a4.4 4.4 0 0 1-4.3 .1l.8-.4M191.1 289.3v2.2a3.7 3.7 0 0 1-3.8 .6l-.4-.5-.1-2.2M205.9 284.2l.2 6.5M206.2 284a1.74 1.74 0 0 1 2 0l-1.4 .2zM206.2 283.9l-.2 .3M208.2 283.9l.2 .2a1.97 1.97 0 0 1-2.4 .1M208.4 284.2l.2 6.4"/>
<path d="M208.6 290.3l.9 .3a4.1 4.1 0 0 1-4.3 .2l.9-.5M209.5 290.7v2.2a3.5 3.5 0 0 1-4.2 .1l-.1-2.2M214.2 282.6l.2 6.5M214.4 282.4a1.69 1.69 0 0 1 2 0l-1.4 .2zM214.5 282.3l-.3 .3M216.4 282.3l.3 .2a2.26 2.26 0 0 1-2.5 .1M216.7 282.6l.2 6.5M216.9 288.7l.8 .4a4.1 4.1 0 0 1-4.2 .1l.9-.5M217.7 289.1v2.4l-2 .5a2.16 2.16 0 0 1-2.1-.7l-.1-2.1M254.1 281.4l.9 .4a4.1 4.1 0 0 1-4.2 .1l.9-.4M255 281.9l.1 2.1a3.6 3.6 0 0 1-4.3 .2v-2.3M263.3 280.2v2.2a3.4 3.4 0 0 1-4.2 .1v-2.1"/>
<circle cx="87" cy="194.2" r="1.46"/>
<circle cx="325.2" cy="200.7" r="1.46"/>
</g>
<g fill="#000">
<circle cx="277.5" cy="128.5" r=".25"/>
<circle cx="39.4" cy="167" r=".25"/>
<circle cx="188" cy="214.6" r=".25"/>
<circle cx="229.2" cy="214.1" r=".25"/>
<circle cx="321.9" cy="202.8" r=".25"/>
</g>
<!-- layer: Symbol (ANSI) -->
<g fill="none" stroke="#000" stroke-width=".4">
<path d="M361 18.5v-5.8h178.8v5.8M361 18.5h178.8v5.8M361 18.5v131.6h178.8v-125.8M397.8 18.5v131.6M424.1 18.5v131.6M481.9 18.5v131.6M361 24.3h178.8M361 34.8h178.8M202.1 58.3l-33.4 57.5M361 45.3h178.8M361 55.8h178.8M226.2 67.5l-20 26"/>
<path d="M256.9 78.3l-15.1 45.6M361 66.2h178.8M361 76.7h178.8M207.4 91.2l.8 .6-2 1.7zM361 87.2h178.8M169.5 113.3l.9 .6-1.7 1.9zM361 108.2h178.8M242.1 121.3l1 .4-1.3 2.2zM361 129.2h178.8M294 145.6l-78.8 19.8M337.4 157.3l29.2 20.4M215.2 165.4l2.3-1.1 .2 1z"/>
<path d="M242.9 176.8l2.3-1 .2 1zM297.8 164.3l-54.9 12.5M364.8 175.8l1.8 1.9-2.4-1zM129.5 211.1l2.6-.1-2.4 1.1zM132.1 211l-63.9 14.6M268.7 206.1l2.4 .7-.5 .9zM268.7 206.1l50.2 28.7M296.5 257.7l-27.9 10.9M268.6 268.6l2.2-1.3 .3 .9z"/>
<circle cx="204.4" cy="54.3" r="4.6"/>
<circle cx="228.9" cy="63.9" r="4.6"/>
<circle cx="258.3" cy="73.9" r="4.6"/>
<circle cx="298.4" cy="144.5" r="4.6"/>
<circle cx="333.7" cy="154.7" r="4.6"/>
<circle cx="302.3" cy="163.3" r="4.6"/>
<circle cx="63.7" cy="226.7" r="4.6"/>
<circle cx="322.9" cy="237" r="4.6"/>
<circle cx="300.8" cy="256.1" r="4.6"/>
</g>
<!-- layer: Border (ANSI) -->
<g fill="none" stroke="#000" stroke-width=".7">
<path d="M139.7 8.6v4.1M279.4 6.3v6.4l-2.2-3.8h4.4l-2.2 3.8 2.2-3.8M419.1 8.6v4.1M15 107.9h4M539.8 107.9h4M12.7 215.9h6.3l-3.8-2.2v4.4l3.8-2.2-3.8 2.2M546.1 215.9h-6.3l3.8-2.2v4.4l-3.8-2.2 3.8 2.2M15 323.8h4M539.8 323.8h4M19 419.1v-406.4h520.8v406.4h-520.8h520.8M139.7 419.1v4.1M419.1 419.1v4.1"/>
<path d="M281.6 422.9l-2.2-3.8 2.2 3.8h-4.4l2.2-3.8v6.3"/>
</g>
<!-- layer: Title (ANSI) -->
<g fill="none" stroke="#000" stroke-width=".4">
<path d="M387.3 355.6v63.5M412.7 355.6v63.5M342.9 365.1h69.8M342.9 374.6h69.8M412.7 371.3h127.1M342.9 384.2h69.8M342.9 393.7h69.8M342.9 412.7h196.9M342.9 403.2h69.8M412.7 400h127.1M425.4 400v12.7M441.2 412.7v6.4"/>
<path d="M450.8 400v12.7M488.9 412.7v6.4M527 400v12.7"/>
</g>
<path d="M342.9 355.6h196.9v63.5h-196.9z" fill="none" stroke="#000" stroke-width=".51"/>
<!-- layer: Symbol (ANSI) -->
<g fill="#000">
<path d="M207.4 91.2l.8 .6-2 1.7z" fill-rule="evenodd"/>
<path d="M169.5 113.3l.9 .6-1.7 1.9z" fill-rule="evenodd"/>
<path d="M242.1 121.3l1 .4-1.3 2.2z" fill-rule="evenodd"/>
<path d="M215.2 165.4l2.3-1.1 .2 1z" fill-rule="evenodd"/>
<path d="M242.9 176.8l2.3-1 .2 1z" fill-rule="evenodd"/>
<path d="M364.8 175.8l1.8 1.9-2.4-1z" fill-rule="evenodd"/>
<path d="M129.5 211.1l2.6-.1-2.4 1.1z" fill-rule="evenodd"/>
<path d="M268.7 206.1l2.4 .7-.5 .9z" fill-rule="evenodd"/>
<path d="M268.6 268.6l2.2-1.3 .3 .9z" fill-rule="evenodd"/>
</g>
<g font-size="6.3">
<text x="413.5" y="388.6">Exploded Assembly of Drone</text>
<text x="417.2" y="410.6">C</text>
<text x="451.6" y="410.7">Drone Exploded Assembly</text>
</g>
<g font-size="4.3">
<text x="343.7" y="364.3">Vineeth Balachandran</text>
<text x="388.1" y="364.3">2020-12-05</text>
<text x="456.9" y="364.6">McMaster University</text>
</g>
<g font-size="4.2">
<text x="68.7" y="11.7">4</text>
<text x="208.4" y="11.7">3</text>
<text x="348.1" y="11.7">2</text>
<text x="487.8" y="11.7">1</text>
<text x="439.4" y="17.1">PARTS LIST</text>
<text x="374.6" y="22.9">ITEM</text>
<text x="407" y="23">QTY</text>
<text x="439.3" y="22.9">PART NUMBER</text>
<text x="497.7" y="23">DESCRIPTION</text>
<text x="378.3" y="28.8">1</text>
<text x="409.8" y="28.8">1</text>
<text x="425" y="28.8">Battery Pack</text>
<text x="378.3" y="39.2">2</text>
<text x="409.8" y="39.2">1</text>
<text x="425" y="39.3">Bottom Plate</text>
<text x="378.3" y="49.7">3</text>
<text x="409.8" y="49.7">1</text>
<text x="425" y="49.8">Charging Port</text>
<text x="15.1" y="55.5">D</text>
<text x="203.3" y="55.9">7</text>
<text x="540.9" y="55.5">D</text>
<text x="227.8" y="65.5">8</text>
<text x="378.3" y="60.2">4</text>
<text x="409.8" y="60.2">1</text>
<text x="425" y="60.3">Electronics</text>
<text x="378.3" y="70.7">5</text>
<text x="409.8" y="70.7">1</text>
<text x="425" y="70.7">Top Plate</text>
<text x="257.1" y="75.4">5</text>
<text x="378.3" y="81.2">6</text>
<text x="409.8" y="81.2">4</text>
<text x="425" y="81.2">Motor Arm and Propeller</text>
<text x="378.3" y="91.6">7</text>
<text x="409.8" y="91.7">3</text>
<text x="425" y="91.7">AS 1420 - 1973 - M4 x 10</text>
<text x="482.8" y="91.7">ISO metric hexagon socket</text>
<text x="482.8" y="97.5">head cap screws</text>
<text x="378.3" y="112.6">8</text>
<text x="409.8" y="112.6">8</text>
<text x="425" y="112.6">AS 1420 - 1973 - M6 x 20</text>
<text x="482.8" y="112.6">ISO metric hexagon socket</text>
<text x="482.8" y="118.5">head cap screws</text>
<text x="378.3" y="133.6">9</text>
<text x="408.7" y="133.6">16</text>
<text x="425" y="133.6">AS 1420 - 1973 - M5 x 14</text>
<text x="482.8" y="133.7">ISO metric hexagon socket</text>
<text x="482.8" y="139.4">head cap screws</text>
<text x="297.3" y="146">1</text>
<text x="332.5" y="156.2">6</text>
<text x="15.2" y="163.4">C</text>
<text x="301.1" y="164.8">4</text>
<text x="541" y="163.4">C</text>
<text x="62.6" y="228.2">3</text>
<text x="394.4" y="233.3">All dimensions in mm</text>
<text x="321.7" y="238.6">2</text>
<text x="394.2" y="239">All dimensions ±0.5mm unless otherwise noted</text>
<text x="394" y="244.3">Motor Arm and Propeller item has it's own exploded assembly drawing</text>
<text x="299.7" y="257.7">9</text>
<text x="15.3" y="271.4">B</text>
<text x="541.1" y="271.4">B</text>
<text x="343.7" y="373.8">400238031</text>
<text x="388.1" y="373.1">Group #32</text>
<text x="15.2" y="379.3">A</text>
<text x="541" y="379.3">A</text>
<text x="431.6" y="417.7">1 / 2</text>
<text x="501.3" y="418.3">1</text>
<text x="511.8" y="418.3">1</text>
<text x="68.7" y="423.2">4</text>
<text x="208.4" y="423.2">3</text>
<text x="348.1" y="423.2">2</text>
<text x="487.8" y="423.2">1</text>
</g>
<g font-size="3.5">
<text x="343.7" y="358.9">DRAWN</text>
<text x="343.7" y="368.5">CHECKED</text>
<text x="413.5" y="374.6">TITLE</text>
<text x="343.7" y="378">QA</text>
<text x="343.7" y="387.5">MFG</text>
<text x="343.7" y="397.1">APPROVED</text>
<text x="415.5" y="403.4">SIZE</text>
<text x="451.6" y="403.4">DWG NO</text>
<text x="530.3" y="403.4">REV</text>
<text x="413.5" y="416.1">SCALE</text>
<text x="489.7" y="418.3">SHEET</text>
<text x="506.2" y="418.3">OF</text>
</g>
</svg>
